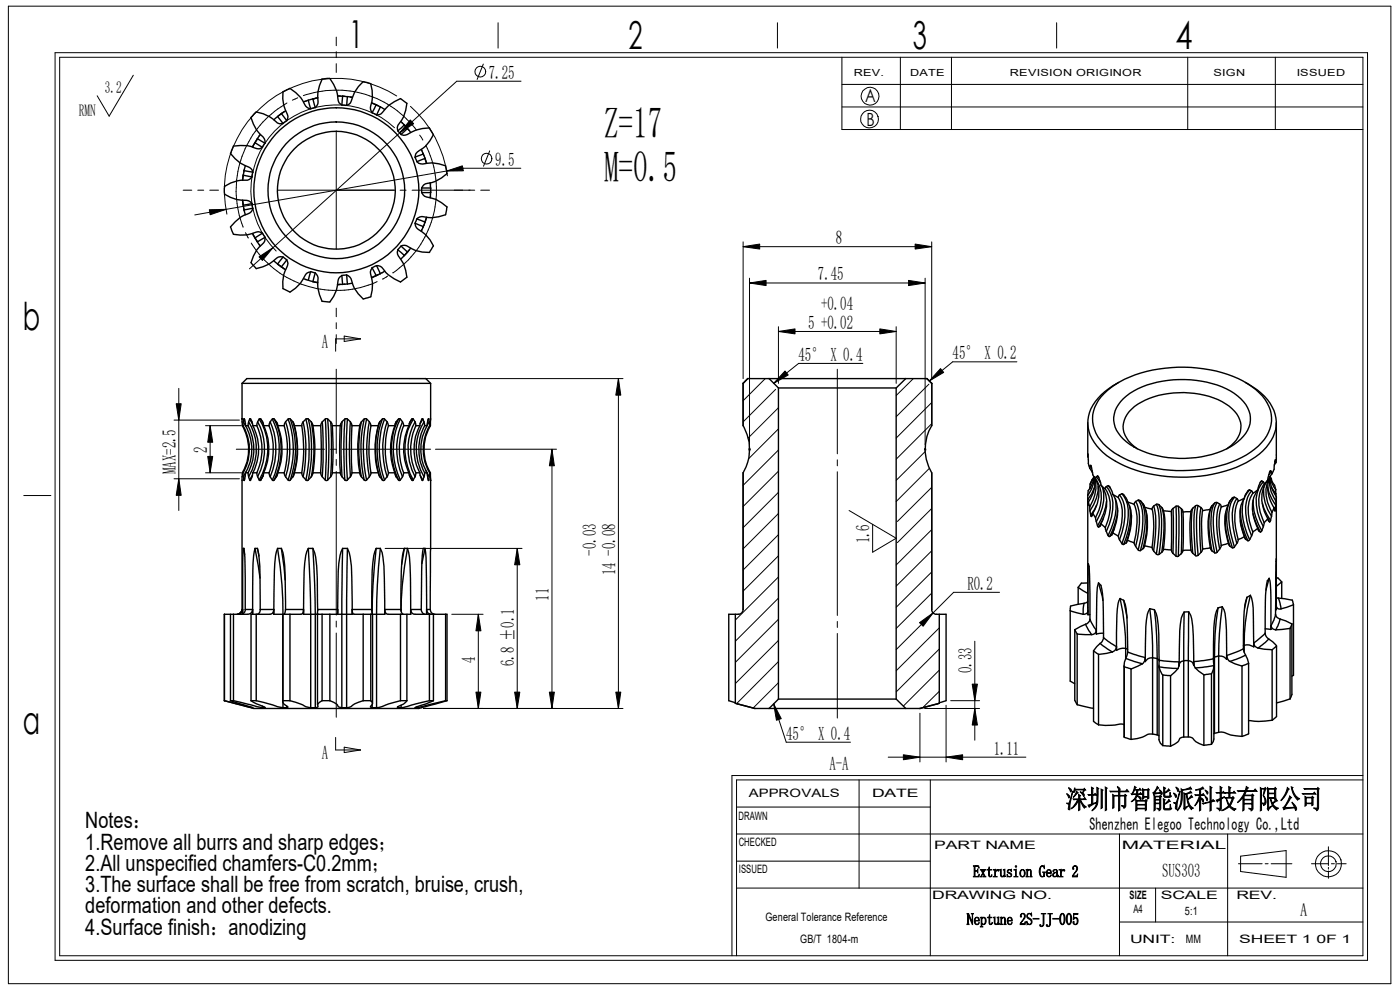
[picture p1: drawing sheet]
<svg xmlns="http://www.w3.org/2000/svg" width="297mm" height="210mm" viewBox="0 0 297 210" stroke-linecap="round" stroke-linejoin="round" font-family="sans-serif">
<g fill="none" stroke="#000" stroke-width=".21">
<path d="M1.8 1.3h293.3v207.4h-293.3zM11.7 11.2h278.4v192.5h-278.4zM12.7 12.1h276.4v190.6h-276.4zM28.3 16l-5.1 8.6-2.6-4.3M71.3 7.9v1.8M71.3 11v1.2M71.3 13.5v1.9M102.5 13.6l-1.3 3.2M105.7 4.8v5.4M110.5 17.2h-13.6l-44 39.8M164.9 4.8v5.4M178.6 17.9h110.5"/>
<path d="M178.6 12.1v15.4h110.5M191 12.1v15.4M201.8 12.1v15.4M224.2 4.8v5.4M252 12.1v15.4M270.6 12.1v15.4M60.9 21.8a21.4 21.4 0 0 0-9.3 26.3M63.2 20.7l-1.2 .6M64.3 20.3a21.3 21.3 0 0 1 24 7.3M71.3 27.9v25M83.7 27.1a18.1 18.1 0 0 0-25.4 .7 18.1 18.1 0 0 0 .3 25.5M84.2 20.4a23.7 23.7 0 0 0-26.4 .5 23.7 23.7 0 0 0-9.7 24.5"/>
<path d="M87 25.4l.8 .8-3 2zM87.1 22.6a23.7 23.7 0 0 1 7.8 14.7M89 28.7l.7 1M90.3 30.8a21.2 21.2 0 0 1-7 27.1M94.7 36.3l3.4-1.1 .2 1zM103.9 32l-1.3 3.3M110.5 35.7h-12.2l-57 9.9M178.6 22.7h110.5M38.9 40.3h1.8M42 40.3h1.2M44.4 44.5l3.6-.1-3.4 1.2zM44.5 40.3h1.9"/>
<path d="M51.6 48.1v.1M52.1 49.4l.6 1.1M53.3 51.6a21.1 21.1 0 0 0 26.7 8.1M54.9 54.5l3-2-2.2 2.7zM58.8 40.3h25.1M82.3 58.5l-1.1 .7M84.9 40.3h1.2M87.4 40.3h13.3M91.4 40.1v.5M102 40.3h1.8M157.6 52.3l3.6-.5v1zM157.6 52.3h40.1"/>
<path d="M157.6 51.3v29M159 59v35.3M192.7 59.5l3.6 .5-3.6 .6zM194.1 51.8l3.6 .5-3.6 .5zM196.3 59v35.3M197.7 51.3v29M71.3 65.4v1.8M71.3 68.5v1.2M71.3 71v1.9M71.3 78.3v17.9M73 71.3l3.5 .6-3.5 .5zM76.5 71.9h-5.3v2.6"/>
<path d="M159 60l3.5-.5v1.1zM159 60h37.3M165.1 70.3l3.6-.5v1zM165.1 70.3h25M165.1 69.3v12M166.5 78.7l.7 .8-3.1 1.8zM177.6 78.3v18M183 77.1h-13.6l-5.3 4.2M186.6 69.8l3.5 .5-3.5 .5zM190.1 69.3v12M199.5 78.2l.7 .8-3.1 1.8zM215.7 76.8h-13.6l-5 4"/>
<path d="M36.9 89.1h13.9M37.4 85.6h1l-.5 3.5zM37.9 82.4v25.9M43.6 90.3h7.5M44.1 96.8h1l-.5 3.5zM44.6 90.3l.5 3.5h-1zM44.6 90.3v10M50.1 95.3h18.7M51.6 89.1h.3M51.6 89l.3 .3M51.8 89v.3M51.9 89l-.3 .3"/>
<path d="M70.1 95.3h1.3M71.3 97.5v1.2M71.3 100v30.5M72.6 95.3h18.8M86.8 80.3h45.4M92.4 95.3h25.7M117.1 95.3l.5 3.5h-1.1zM117.1 95.3v55M131.2 80.3l.5 3.5h-1.1zM131.2 80.3v70M158.9 95.3h.3M158.9 95.2l.3 .3"/>
<path d="M159 95.2v.3M159.1 95.2l-.3 .3M162.3 80.3l-4.7 4.7M164.5 82.6l-6.9 6.9M165.1 86.5l-6.4 6.4M165.1 91l-6.3 6.3M165.1 95.5l-7.5 7.5M165.1 99.9l-7.5 7.5M177.6 97.5v1.3M193.8 80.3l-3.7 3.6M196.1 95.3h.3M196.1 95.2l.3 .3"/>
<path d="M196.3 95.2v.3M196.3 95.8l-6.2 6.1M196.4 95.2l-.3 .3M197.1 81.5l-7 6.9M197.1 99.4l-7 7M197.7 85.4l-7.6 7.5M197.7 89.9l-7.6 7.5M5 105.1h5.8M36.9 101.6h13.9M37.9 101.6l.5 3.5h-1zM43.6 100.3h7.5M51.6 101.6h.3"/>
<path d="M51.6 101.4l.3 .3M51.8 101.4v.3M51.9 101.4l-.3 .3M81.7 116.3h29M109.7 116.3l.6 3.5h-1.1zM109.7 116.3v34M165.1 117.9l-7.5 7.5M165.1 104.4l-7.5 7.5M165.1 108.9l-7.5 7.5M165.1 113.4l-7.5 7.5M177.6 100.1v30.5M180.1 108.3l10 5.9-5 2.9v-5.9"/>
<path d="M197.7 103.4l-7.3 7.2M197.7 107.9l-7.3 7.2M197.7 112.4l-7.6 7.4M197.7 116.8l-7.6 7.5M71.3 131.7v1.3M71.3 134.3v17.8M95.8 130.3h6.7M101.5 130.3l.5 3.5h-1zM101.5 130.3v20M165.1 122.4l-9.1 9.1M165.1 131.4l-9.1 9.1M165.1 126.9l-9.1 9.1"/>
<path d="M165.1 135.8l-9.1 9.2M177.6 131.8v1.3M177.6 134.4v17.9M195.1 132.1l2.9-2.1-2.2 2.8zM197.7 121.3l-7.6 7.5M197.7 125.8l-7.6 7.5M198 130l-7.9 7.8M198 130h.1M199.3 133.2l-9.2 9.1M199.3 137.7l-9.2 9.1M206.8 136v21M212 125.6h-9.7l-4.3 4.4"/>
<path d="M71.2 156.4v2.7h5.3M73 158.5l3.5 .6-3.5 .5zM89.8 150.3h42.4M101 146.8h1l-.5 3.5zM109.2 146.8h1.1l-.6 3.5zM116.5 146.8h1.1l-.5 3.5zM130.6 146.8h1.1l-.5 3.5zM164.1 149.3l1.6 3.1-1 .4zM164.1 149.3l2.7 8.1h13.6M165.1 140.3l-8.8 9M165.1 144.8l-5.3 5.4M195.2 151.3v10.3"/>
<path d="M196.1 150.3h11.7M199.3 142.2l-7.7 7.6M199.3 146.6l-3.6 3.5M200.7 149.6v12M201.7 148.6h6.1M206.2 145.1h1.1l-.5 3.5zM206.8 150.3l.5 3.5h-1.1zM156.3 171.2h41.1M156.3 176.9h132.8M182.2 165.4v23M188.4 160.6h29.2M191.6 160.1l3.6 .5-3.6 .6z"/>
<path d="M197.4 165.4v37.3M200.7 160.6l3.5-.5v1.1zM237.5 176.9v25.8M260.4 176.9v25.8M281.8 179.6v4M289.1 165.4h-132.8v37.3M289.1 164.5h-133.8v38.2M156.3 182.7h41.1M156.3 188.4h132.8M237.5 195.6h51.6M245.2 188.4v7.2M262.7 183.2h5.1"/>
<path d="M263.2 181.6l9.6-1.2v5.7l-9.6-1.2zM268.4 183.2h.6M269.7 183.2h4.4M278.2 183.2h3.6M281.8 184v.4M281.8 184.7v1.6M282.4 183.2h.7M283.7 183.2h1.9"/>
<circle cx="101.9" cy="15.2" r="1.14"/>
<circle cx="103.2" cy="33.7" r="1.14"/>
<circle cx="184.5" cy="25.3" r="1.89"/>
<circle cx="184.6" cy="20.4" r="1.88"/>
<circle cx="281.8" cy="183.2" r="1.68"/>
<circle cx="281.8" cy="183.2" r="2.78"/>
</g>
<g fill="none" stroke="#000" stroke-width=".3">
<path d="M68.3 16.8l1.7-.2a7.7 7.7 0 0 1 1.8 4.8l.1 .4 .6 .5M68.3 16.8a8.6 8.6 0 0 0-.9 5.2l-.5 .8M77 17.3l1.7 .5a8.1 8.1 0 0 1-.1 5l.4 1.1M77 17.3a8.6 8.6 0 0 0-2.7 4.5l-.8 .6M51.6 37.2l1.9 .3M51.6 37.2l-.1 1 .1-1M51.6 37.1v.1M51.7 36.4h.1M51.8 36.2l1.8 .3M51.8 36.2l-.2 1M51.9 35.9l-.1 .3M52 35.2l-.2 1"/>
<path d="M53.2 24.9l1.2-1.2a7.9 7.9 0 0 1 4.4 2.4l.5 .1h.7M53.3 25a7.4 7.4 0 0 0 2.5 4.1l.4 .8v.5l-1.6-1M53.5 37.5a1.48 1.48 0 0 1-1.6 .7 7 7 0 0 0-4.3 1.3v1.7a8.7 8.7 0 0 0 5.1 1.4l.8 .6-1.9 .3M53.6 36.5l-.1 1M54.1 30.3l1.6 .9M54.1 30.3l-.5 .9M54.6 29.4l-.5 .9M54.7 29.3l-1.1 1.8M55.1 28.7l-.1 .1M55.2 28.5l-.6 .9M55.7 31.2a1.37 1.37 0 0 1-1.7 .2 6.8 6.8 0 0 0-4.5-.4l-.6 1.6a8.6 8.6 0 0 0 4.3 3.1l.4 .8M56.2 30.4l-.5 .8"/>
<path d="M58.9 24.7l1.1 1.5M58.9 24.7l-.8 .7M59.7 24.1l-.8 .6M60.3 23.7l-1.4 1M60.6 23.5l-.9 .6M60.8 25.6l-.8 .6M64.9 21.4h.1M65.4 21.3l.5 1.8M65.4 21.3l-1 .3M65.9 23.1a1.61 1.61 0 0 1-1.3-1.1 6.7 6.7 0 0 0-3.1-3.2l-1.5 .7a8.8 8.8 0 0 0 1.1 5.2l-.3 .9-1.1-1.5M66.4 21l.5 1.8M66.4 21l-1 .3"/>
<path d="M66.9 22.8l-1 .3M67.4 20.7l-1 .3M72.2 20.4h-.6h1.1M72.5 22.3l1 .1M72.6 20.4h.6M72.7 20.4l-.2 1.9M72.7 20.4l1 .1M73.7 20.5l-.2 1.9M73.7 20.5l1 .2M74.3 20.6l.5 .1M78.8 21.8l1 .4M78.8 21.8l1.5 .6"/>
<path d="M79 23.9l.9 .4M79.8 22.2l-.8 1.7M79.8 22.2l.9 .5M80.6 22.6l.1 .1M80.7 22.7l-.8 1.7a1.98 1.98 0 0 0 1.9-1.3l.7-.7 2.5-1.5 1.3 1a7.5 7.5 0 0 1-1.9 4.7l-.1 .4 .1 .8M80.7 22.7l.9 .5M84.4 27.8l.7 .7M85 25.8l.8 .7M85.3 26.1h.1M85.6 26.4l1.1 1.2M85.8 26.5l-1.4 1.3M85.8 26.5l.6 .8"/>
<path d="M86.4 27.3l-1.3 1.2M86.4 27.3l.7 .8M88.1 33.4l.3 .9M88.4 34.3a1.97 1.97 0 0 0 2.3 .3l1-.1 1.4 .3 1.4 .4 .3 1.6a7.5 7.5 0 0 1-4.5 2.2l-.4 .2-.4 .7M89.4 31.7l.4 1M89.5 39.9v1M89.5 39.9h1.9M89.5 32h.1M89.7 32.5l.1 .1M89.8 32.7l-1.7 .7M89.8 32.7l.4 .9M89.8 32.7l.2 .4"/>
<path d="M90.1 33.4l.4 1.2M90.2 33.6l-1.8 .7M90.2 33.6l.3 1M91.1 27.1l.8 1.5a7.3 7.3 0 0 1-3.4 3.7l-.3 .3-.1 .8M91.1 27.1a9.3 9.3 0 0 0-5.1 1.6l-.9-.2M91.3 38.8l.1 1.1M91.3 38.8v.3M91.3 39.5h.1M91.4 39.9v1M91.4 39.9v.2M51.5 42.5l.1 1zM51.6 43.5l.2 1"/>
<path d="M51.7 44.2l.2 .6M51.8 44.5l.2 1.1M53.4 43.2l.2 1M53.6 49.5l.5 1M53.6 44.2a1.5 1.5 0 0 1-1.1 1.2 6.7 6.7 0 0 0-3.6 2.7l.6 1.6a8.3 8.3 0 0 0 5.3-.6l.9 .4M53.6 44.2l-1.8 .3M53.6 49.6l1 1.7M54.1 50.5l.5 .8M54.6 51.3l.6 .9M55 51.9l.1 .1M55.7 49.5l.5 .8M55.7 49.5l-1.6 1"/>
<path d="M56.2 50.3a1.48 1.48 0 0 1-.7 1.6 6.7 6.7 0 0 0-2.2 3.8l1.1 1.3a8.7 8.7 0 0 0 4.7-2.5h.9l-1.1 1.5M56.2 50.3l-1.6 1M58.1 55.3l.8 .7M58.9 56l.8 .6M58.9 56l1.4 1M59.7 56.6l.9 .6M60 54.5l.8 .6M60.8 55.1a1.43 1.43 0 0 1 0 1.7 6.8 6.8 0 0 0-.8 4.4l1.5 .7M60.8 55.1l-1.1 1.5M64.4 59.1l1 .3M64.9 59.3h.1M65.4 59.4l.5-1.7a1.86 1.86 0 0 0-1.6 1.6l-.6 .8-1 1-1.2 .9"/>
<path d="M65.4 59.4l1 .3M65.9 57.6l1 .3M66.3 59.7l1.1 .3M66.4 59.7l1 .2M66.9 57.9a1.54 1.54 0 0 1 .5 1.6 7.5 7.5 0 0 0 .9 4.4l1.7 .2a8.3 8.3 0 0 0 1.8-5l.7-.6M66.9 57.9l-.5 1.8M72.5 58.5l.2 1.8M73.5 58.3a1.6 1.6 0 0 1 1.1 1.3 6.6 6.6 0 0 0 2.4 3.8l1.7-.5a8.4 8.4 0 0 0-.1-5.2l.4-.9 .8 1.7M73.5 58.3l-1 .1M73.5 58.3l.2 1.9M79.9 56.3l-1 .5M79.9 56.3l.8 1.7"/>
<path d="M80.3 58.3l-1.5 .6 1-.4M80.7 58l-.9 .5M80.7 58l-.1 .1M81.1 57.8l-.1 .1M81.6 57.5l-.9 .5M84.4 53a1.88 1.88 0 0 0 .7 2.1l.5 .9 .7 2.8-1.3 1a8 8 0 0 1-4-3.1l-1.1-.4M84.4 53l1.4 1.2M85.1 52.2l-.7 .8M85.1 52.2l1.3 1.3M85.8 54.2l-.8 .7M86.4 53.5l-.6 .7M86.7 53.1l-1.1 1.3"/>
<path d="M87.1 52.7l-.7 .8M88.1 47.4a1.95 1.95 0 0 0 1.4 1.7l.8 .7 .9 1.1 .7 1.3-.8 1.4a7.4 7.4 0 0 1-4.9-1.5l-.4-.1-.7 .2M88.1 47.4l1.7 .6M88.4 46.4l-.3 1M88.4 46.4l1.8 .7M89.5 40.9a1.91 1.91 0 0 0 1.9 1.1l1.1 .3 2.3 1.6-.3 1.7a7.7 7.7 0 0 1-5 .3l-.4 .1-.7 .4M89.5 40.9h1.9M89.5 48.7v.1M89.8 48l-.4 1M89.8 48.1l-.1 .2M90 47.7l-.1 .1M90.2 47.1l.3-1-.4 1.2"/>
<path d="M90.2 47.1l-.4 .9M91.3 41.6v.4M91.3 41.2v.1M91.4 40.9l-.1 1M91.4 40.6v.3M72.2 60.3l-.6 .1M72.6 60.3h.1M72.7 60.3l-1.1 .1M73 60.3h.2M73.7 60.2l-1 .1M74.7 60.1l-1 .1M51.4 81.3l1-1h37.9l1.1 1"/>
<path d="M51.4 81.3h40M51.4 88.9v1.4M51.4 88.9h.1M51.4 81.3v7.5M51.4 90.3h.2M51.4 90.3a9.8 9.8 0 0 1 0 10M51.6 90.3a10 10 0 0 1 0 10M51.6 89.5v.8M51.6 89.5l.5 .8M51.7 88.9l.1-.1 .1 .2 .2 1.3M51.7 88.9l-.1 .6M51.7 88.9l.2 .3"/>
<path d="M52.1 90.3h.5M52.1 90.3a9.8 9.8 0 0 1 0 10M52.6 90.3a10.7 10.7 0 0 1 0 10M52.7 89.5l-.1 .8M52.7 89.5a11.1 11.1 0 0 1 0 11.6M53 88.9v-.1a1.46 1.46 0 0 1 .6 1.5M53 88.9l-.3 .6M53 88.9l.6 1M53.6 90.3h.9M53.6 90.3a10.7 10.7 0 0 1 0 10M54.5 90.3a11.7 11.7 0 0 1 0 10M54.7 89.5l-.2 .8"/>
<path d="M54.7 89.5a12.2 12.2 0 0 1 0 11.6M55 88.9h.3M55 88.9l-.3 .6M55 88.9a12.3 12.3 0 0 1 0 12.9M55.3 88.9l.4 .6 .2 .8M55.3 88.9l.6 1M55.9 90.3h1.2M55.9 90.3a11.7 11.7 0 0 1 0 10M57.1 90.3a14.3 14.3 0 0 1 0 10M57.3 89.5l-.2 .8M57.3 89.5a14.6 14.6 0 0 1 0 11.6M57.8 88.9h.4"/>
<path d="M57.8 88.9l-.5 .6M57.8 88.9a14.8 14.8 0 0 1 0 12.9M58.2 88.9l.4 .6M58.2 88.9a14.8 14.8 0 0 1 0 12.9M58.6 89.5l.3 .8M58.6 89.5l.3 .5M58.9 90.3h1.4M58.9 90.3a14.3 14.3 0 0 1 0 10M60.3 90.3a18.5 18.5 0 0 1 0 10M60.6 89.5l-.3 .8M60.6 89.5a19.1 19.1 0 0 1 0 11.6M61.1 88.9h.5"/>
<path d="M61.1 88.9l-.5 .6M61.1 88.9a19.7 19.7 0 0 1 0 12.9M61.6 88.9l.5 .6M61.6 88.9a19.7 19.7 0 0 1 0 12.9M62.1 89.5l.3 .8M62.1 89.5a19.1 19.1 0 0 1 0 11.6M62.4 90.3h1.6M62.4 90.3a18.5 18.5 0 0 1 0 10M64 90.3a29.3 29.3 0 0 1 0 10M64.3 89.5l-.3 .8M64.3 89.5a28.2 28.2 0 0 1 0 11.6M64.9 88.9h.5"/>
<path d="M64.9 88.9l-.6 .6M64.9 88.9a30.2 30.2 0 0 1 0 12.9M65.4 88.9l.6 .6M65.4 88.9a30.2 30.2 0 0 1 0 12.9M66 89.5a30.3 30.3 0 0 1 0 11.6M66 89.5l.4 .8M66.3 90.1v.1M66.4 90.3a29.3 29.3 0 0 1 0 10M66.4 90.3h1.6M68 90.3l.2 3.9-.2 6.1M68.4 89.5l-.4 .8M68.4 89.5a97.7 97.7 0 0 1 0 11.6"/>
<path d="M69 88.9h.5M69 88.9a95.6 95.6 0 0 1 0 12.9M69 88.9l-.6 .6M69.5 88.9a79.7 79.7 0 0 1 0 12.9M69.5 88.9l.6 .6M70.1 89.5a97.7 97.7 0 0 1 0 11.6M70.1 89.5l.4 .8M70.5 90.3a72.7 72.7 0 0 1 0 10M70.5 90.3h1.7M72.2 90.3l-.1 3.9 .1 6.1M72.6 89.5l-.4 .8M72.6 89.5a78.2 78.2 0 0 0 0 11.6"/>
<path d="M73.2 88.9h.5M73.2 88.9a95.6 95.6 0 0 0 0 12.9M73.2 88.9l-.6 .6M73.7 88.9a95.6 95.6 0 0 0 0 12.9M73.7 88.9l.6 .6M74.3 89.5a78.2 78.2 0 0 0 0 11.6M74.3 89.5l.4 .8M74.7 90.3l-.2 2.8 .2 7.2M74.7 90.3h1.6M76.3 90.3a29.3 29.3 0 0 0 0 10M76.4 90.1l-.1 .1M76.7 89.5l-.4 .8"/>
<path d="M76.7 89.5a30.3 30.3 0 0 0 0 11.6M77.3 88.9h.5M77.3 88.9l-.6 .6M77.3 88.9a30.2 30.2 0 0 0 0 12.9M77.8 88.9l.6 .6M77.8 88.9a30.2 30.2 0 0 0 0 12.9M78.4 89.5l.3 .8M78.4 89.5a30.3 30.3 0 0 0 0 11.6M78.7 90.3h1.6M78.7 90.3a29.3 29.3 0 0 0 0 10M80.3 90.3a18.5 18.5 0 0 0 0 10M80.6 89.5l-.3 .8"/>
<path d="M80.6 89.5a19.1 19.1 0 0 0 0 11.6M81.1 88.9h.5M81.1 88.9l-.5 .6M81.1 88.9a18.9 18.9 0 0 0 0 12.9M81.6 88.9l.5 .6M81.6 88.9a18.9 18.9 0 0 0 0 12.9M82.1 89.5l.3 .8M82.1 89.5a18.2 18.2 0 0 0 0 11.6M82.4 90.3h1.4M82.4 90.3a18.5 18.5 0 0 0 0 10M83.8 90.3a13.7 13.7 0 0 0 0 10M84 89.5l-.2 .8"/>
<path d="M84 89.5l-.2 .5M84.5 88.9h.4M84.5 88.9l-.5 .6M84.5 88.9a14.4 14.4 0 0 0 0 12.9M84.9 88.9l.5 .6M84.9 88.9a14.8 14.8 0 0 0 0 12.9M85.4 89.5l.2 .8M85.4 89.5a14.1 14.1 0 0 0 0 11.6M85.6 90.3h1.1M85.6 90.3a13.7 13.7 0 0 0 0 10M86.7 90.3a11.7 11.7 0 0 0 0 10M87.4 88.9h.3"/>
<path d="M87.4 88.9l-.6 .9-.1 .5M87.4 88.9l-.6 1M87.7 88.9l.4 .6M87.7 88.9a12.6 12.6 0 0 0 0 12.9M88.1 89.5l.1 .8M88.1 89.5a11.9 11.9 0 0 0 0 11.6M88.2 90.3h.9M88.2 90.3a11.7 11.7 0 0 0 0 10M89.1 90.3a10.7 10.7 0 0 0 0 10M89.7 88.9l.3 .6M89.7 88.9v-.1a1.78 1.78 0 0 0-.6 1.5M89.7 88.9l-.6 1"/>
<path d="M90 89.5l.1 .8M90 89.5a10.9 10.9 0 0 0 0 11.6M90.1 90.3h.5M90.1 90.3a10.7 10.7 0 0 0 0 10M90.3 99.7l.8 1.4M90.6 90.3a10 10 0 0 0 0 10M91 88.9l.1 .6M91 88.9l-.1-.1-.1 .4-.2 1.1M91 88.9l-.2 .3M91.1 89.5v.8M91.1 89.5l-.5 .8M91.1 90.3h.2"/>
<path d="M91.1 90.3a9.8 9.8 0 0 0 0 10M91.3 90.3a9.8 9.8 0 0 0 0 10M91.4 81.3l-.1 9M157.6 90.3a9.9 9.9 0 0 1 0 10M157.6 90.3h.1M157.6 81.3v9M157.6 81.3h.1M163.2 80.3h29M163.2 80.3h-4.6l-1 1M163.2 80.3l1.9 2M165.1 82.3h25M165.1 82.3v66"/>
<path d="M190.1 82.3v66M192.2 80.3h4.4l1.1 1M192.2 80.3l-2.1 2M197.7 90.3a9.8 9.8 0 0 0 0 10M197.7 90.3h.1M197.7 81.3v9M197.7 81.3h.1M230.8 96.4v-.1l.1 2 .3 1M230.8 96.6v.4M230.8 89.7v6.8M231.2 99.3l.6 1M231.2 98.8v.5"/>
<path d="M231.2 98.8l.4 .5M231.4 98.7l.4 2 .6 .9M231.4 98.7l-.2 .1M231.4 98.7v.1M234.2 83.5a22.3 22.3 0 0 1 14.3-5.5 26.6 26.6 0 0 1 17.1 4 8.3 8.3 0 0 1 4 8.2 10.9 10.9 0 0 1-6.2 6.8 29.9 29.9 0 0 1-26.1-.4 9.9 9.9 0 0 1-5.5-7 7.3 7.3 0 0 1 2.4-6.1zM237.3 81.1a12.5 12.5 0 0 0-6.2 6.4 7.5 7.5 0 0 0 2.2 7.8 22.3 22.3 0 0 0 13 5.6 30.2 30.2 0 0 0 19.1-3.4 10.1 10.1 0 0 0 5.3-7.2 9 9 0 0 0-4.8-8.2l-1.7-1M238.3 84.6a17.8 17.8 0 0 1 11.9-4.1 19.8 19.8 0 0 1 12.4 3.5 5.7 5.7 0 0 1 2.1 7.3 12.3 12.3 0 0 1-8.7 5.3 22 22 0 0 1-16.3-2.3 7 7 0 0 1-3.4-5.8 6.2 6.2 0 0 1 2-3.9zM241.3 95.2a5.8 5.8 0 0 1-3-5.4 7 7 0 0 1 4.7-4.9 19.3 19.3 0 0 1 17 .7 5.8 5.8 0 0 1 3.2 5.3 5.9 5.9 0 0 1-2.9 4.3M269.5 99.9l.2 .1M269.5 99.9l-.2 .3-.4 1.6M269.5 99.9l-.1 .1M270.5 97.8l-.2 1.7-.5 1"/>
<path d="M270.6 97.7l.1 .4M270.6 97.7v-.2l-.1 .3M270.6 97.7l-.1 .2M270.7 98.1l-.3 .5M270.8 89.7l-.1 8.4M51.4 100.3v29M51.4 100.3h.2M51.6 100.3v.8M51.6 101.1l.1 .7M51.6 116.3h.2l.1 1.9 .1 11.1M51.6 116.3l-.1 14M51.6 116.3l.3 1.3"/>
<path d="M51.9 101.5l-.2 .3M52.1 100.3l-.3 1.6-.1-.1M52.1 100.3h.5M52.2 100.1l-.6 1M52.6 100.3l.1 .8M52.7 101.1l.3 .7M53.6 100.8l-.6 1M53.6 100.3l-.3 1.2-.2 .4-.1-.1M53.6 100.3h.9M54.1 116.3h.5M54.1 116.3a17.3 17.3 0 0 0-.5 4.9v9.1v-1M54.1 116.3l1.1 6.3"/>
<path d="M54.5 100.3l.2 .8M54.6 116.3a24 24 0 0 1 .6 6.3v6.7M54.6 116.3l.3 1.6M54.7 101.1l.3 .7M55 101.8l.1 .1 .2-.1M55.3 101.8v.1M55.5 101.5l-.2 .3M55.7 101.1l-.4 .7M55.8 100.9l-.1 .2M55.8 100.8l-.3 .7M55.9 100.3l-.2 .8M55.9 100.3h1.2"/>
<path d="M57.1 100.3l.2 .8M57.3 101.1l.5 .7M57.8 101.8l.1 .1 .3-.1M58.6 101.1l-.4 .7M58.9 116.3h.8M58.9 116.3a12.6 12.6 0 0 0-.7 4.9l-.1 9.1M58.9 116.3a81.9 81.9 0 0 1 1.1 14M58.9 100.5l-.3 .6M58.9 100.3l-.3 .8M58.9 100.3h1.4M59.7 116.3a16 16 0 0 1 .8 6.3l.1 6.8M59.7 116.3l.8 6.7"/>
<path d="M60.3 100.3l.3 .8M60.6 101.1l.5 .7M61.1 101.8l.2 .1 .3-.1M62.1 101.1l-.5 .7M62.4 100.3l-.3 .8M62.4 100.3h1.6M64 100.3l.3 .8M64.3 101.1l.6 .7M64.9 101.8l.2 .1 .3-.1M65.4 116.3l.5 14M65.4 116.3a10.1 10.1 0 0 0-.9 4.9l-.1 9.1M65.4 116.3h1"/>
<path d="M66 101.1l-.6 .7M66.3 100.4v.1M66.4 116.3l.5 14M66.4 116.3l.4 1a41.8 41.8 0 0 1 .6 10.5v1.7M66.4 100.3h1.6M66.4 100.3l-.4 .8M68 100.3l.4 .8M68.4 101.1l.6 .7M69 101.8l.2 .1 .3-.1M70.1 101.1l-.6 .7M70.5 100.3l-.4 .8M70.5 100.3h1.7"/>
<path d="M72.2 100.3l.4 .8M72.6 101.1l.6 .7M72.7 116.3l-.2 14M72.7 116.3a10.7 10.7 0 0 0-.9 4.8l-.2 9.2M72.7 116.3h1M73.2 101.8l.2 .1 .3-.1M73.7 116.3l-.2 14M73.7 116.3a13.9 13.9 0 0 1 .9 6.3l.1 7.7M74.3 101.1l-.6 .7M74.7 100.3l-.4 .8M74.7 100.3h1.6M76.3 100.3l.4 .8"/>
<path d="M76.3 100.4l.1 .1M76.7 101.1l.6 .7M77.3 101.8l.2 .1 .3-.1M78.4 101.1l-.6 .7M78.7 100.3l-.3 .8M78.7 100.3h1.6M79.8 116.3a116.7 116.7 0 0 0-.8 14M79.8 116.3a11.2 11.2 0 0 0-.8 4.9l-.1 8.2M79.8 116.3h.9M80.3 100.3l.3 .8M80.6 101.1l.5 .7M80.7 116.3a14.5 14.5 0 0 1 .8 6.3l.1 7.7"/>
<path d="M80.7 116.3a128.3 128.3 0 0 0-.8 14M81.1 101.8l.2 .1 .3-.1M82.1 101.1l-.5 .7M82.4 100.3l-.3 .8M82.4 100.3h1.4M83.8 100.3l.2 .8M83.8 100.5l.2 .6M84 101.1l.5 .7M84.5 101.8l.2 .1 .2-.1M85.4 101.1l-.5 .7M85.6 100.3l-.2 .8M85.6 100.3h1.1"/>
<path d="M85.8 116.3h.6M85.8 116.3a14.5 14.5 0 0 0-.7 4.9l-.1 8.2M85.8 116.3l-.6 3.5M86.4 116.3a18.1 18.1 0 0 1 .7 6.3v7.7M86.4 116.3a70.1 70.1 0 0 0-1.3 13.4M86.7 100.3l.7 1.5M86.8 100.8l.4 .7M87.2 101.5l.1 .2M87.4 101.8l.1 .1 .2-.1M87.4 101.8v.1M88.1 101.1l-.4 .7M88.2 100.3l-.1 .8"/>
<path d="M88.2 100.3h.9M89.1 100.3l.4 1.5 .1 .1 .1-.1M89.1 100.8l.6 1M90 101.1l-.3 .7M90.1 100.3l-.1 .8M90.1 100.3h.5M90.2 116.3l.2 1.9 .1 12.1v-1M90.2 116.3h-.4l-.2 1.6-.2 11.4M90.2 116.3l-.7 3.2M90.6 100.3l.3 1.6 .1-.1M90.8 101.5l.2 .3M91.1 101.1l-.1 .7"/>
<path d="M91.1 100.3v.8M91.1 100.3h.2M91.3 100.3l.1 1.5M91.4 101.8v.1zM91.4 101.9l-.1 27.4M157.6 100.3h.1M157.6 100.3v29M197.7 100.3h.1M197.7 100.3v29M230.8 105.7v23.9M230.8 105.1v.9M230.8 106v.9"/>
<path d="M230.9 106.5l-.1 .7v-.3M230.9 106.5l.3 1M230.9 106.7l-.1 .2M231.2 107.5v.9M231.2 103.6v.1M231.2 108.4l.2 .9M231.3 102.7l-.1 .9M231.4 109.3l.1 .3M231.4 103.3l-.2 .3M231.8 109.2l-.3 .4M231.8 108.9v.4l-.3 .3M231.8 108.9l.6 .9"/>
<path d="M232.1 101.1l-.8 1.6M232.1 101.1l-.2 1.2-1.1 1.8v1M232.1 101.1a6.3 6.3 0 0 1-1.3 4M232.1 101.2l-.8 1.5M232.2 101.4a6.2 6.2 0 0 1-1.3 5.1M232.2 103.4l-.6 1.3-.8 1.3M232.2 101.5a7.7 7.7 0 0 1-1 6M232.4 109.8l.2 .9M232.4 101.6a7.4 7.4 0 0 1 0 8.2M232.5 101.7a6.9 6.9 0 0 1-.7 7.2M232.6 101.1l.9 1.3M232.6 101.1l-.2 .5"/>
<path d="M232.6 110.7l.2 .8M232.6 107.2l-1.2 2.1M232.8 101l.4 .5 .4 1.4M232.8 101l-.2 .1M232.8 111.5l.3 .3M232.8 101l.2 .2M233 103.2a8.6 8.6 0 0 1-1.8 5.2M233.4 111.6l-.3 .2M233.5 111.3l-.1 .3M233.6 102.9l.9 .8M233.6 111.1l-.2 .5M233.6 111.1l.9 .8"/>
<path d="M233.6 102.9a6.2 6.2 0 0 1 .8 6l-.8 2.2M233.9 103.4a8.9 8.9 0 0 1-1.3 7.3M234.1 109.9l-1 1.9M234.5 111.9l.2 .8M234.5 103.7a8.4 8.4 0 0 1 0 8.2M234.7 103.2l-.2 .5M234.7 112.7l.4 .9M234.7 103.2a6.6 6.6 0 0 1 1.1 6.4l-1.1 3.1M234.7 106.3a12.3 12.3 0 0 1-1.9 5.2M235.1 103a1.13 1.13 0 0 1 .7 1l.3 .9M235.1 103l-.4 .2M235.1 113.6l.3 .2"/>
<path d="M235.1 103l.5 .6M235.8 113.5l-.4 .3M236.1 104.9l1.1 .6M236.1 113l-.3 .5M236.1 113l1.1 .7M236.1 104.9a6.9 6.9 0 0 1 .7 5.8l-.7 2.3M236.3 112.3l-.5 1.2M236.6 105.8a11.8 11.8 0 0 1-1.5 7.8M237.1 108.3a15.4 15.4 0 0 1-1.7 5.5M237.2 113.7l.3 .8M237.2 105.5a8.3 8.3 0 0 1 .5 6.5l-.5 1.7M237.5 105l-.3 .5"/>
<path d="M237.5 114.5l.5 .8M237.5 105a7.3 7.3 0 0 1 .9 6.3l-.9 3.2M238 104.7a1.93 1.93 0 0 1 1.2 1.7M238 104.7l-.5 .3M238 115.3l.4 .2M238 104.7a5.9 5.9 0 0 1 1.4 4.7 18.9 18.9 0 0 1-1.4 5.9M238.9 115.2l-.5 .3M239.2 106.4l1.4 .6M239.2 114.6l-.3 .6M239.2 114.6l1.4 .5M239.2 106.4a6.5 6.5 0 0 1 .8 4.4l-.2 1.4-.6 2.4M239.6 107.3a14.4 14.4 0 0 1-1.2 8.2"/>
<path d="M240 109.3a17.7 17.7 0 0 1-1.1 5.9M240.6 115.1l.3 .8M240.6 107a13.4 13.4 0 0 1 0 8.1M240.9 106.4l-.3 .6M240.9 115.9l.6 .7M240.9 106.4a9.2 9.2 0 0 1 .7 6.2l-.7 3.3M241.5 106.1l.4 .1M241.5 106.1l-.6 .3M241.5 116.6l.4 .2M241.5 106.1a6.1 6.1 0 0 1 .9 4.5 24.7 24.7 0 0 1-.9 6M241.9 106.2l.6 .7M241.9 106.2a8.4 8.4 0 0 1 .9 6l-.9 4.6"/>
<path d="M242.5 106.9l.3 .7M242.5 116.4l-.6 .4M242.5 106.9l.2 .4M242.8 107.6l1.6 .4M242.8 115.8l-.3 .6M242.8 115.8l1.6 .3M242.8 107.6a13.3 13.3 0 0 1 0 8.2M243.1 108.2a18.2 18.2 0 0 1-.6 8.2M244.4 116.1l.3 .8M244.4 108a21.8 21.8 0 0 1 0 8.1M244.7 107.4l-.3 .6M244.7 116.9l.6 .6"/>
<path d="M244.7 107.4l.3 1.1 .2 1.9-.1 3.1-.4 3.4M245.3 107l.6 .1M245.3 107l-.6 .4M245.3 117.5l.3 .2 .3-.1M245.3 107a12.3 12.3 0 0 1 .5 5.9l-.5 4.6M245.9 107.1l.6 .6M245.9 107.1a19.7 19.7 0 0 1 .2 9l-.2 1.5M246.5 107.7l.3 .6M246.5 107.7l.3 1.1 .1 1.9-.1 3-.3 3.4M246.5 117.1l-.6 .5M246.8 108.3l1.7 .2M246.8 116.5l1.7 .2"/>
<path d="M246.8 108.3a22.5 22.5 0 0 1 0 8.2M246.8 116.5l-.3 .6M246.8 116.6h.1M248.5 108.5v8.2M248.5 116.7l.3 .7M248.8 107.9l-.3 .6M248.8 107.9v9.5M248.8 117.4l.7 .5M249.5 107.4h.5M249.5 107.4l-.7 .5M249.5 117.9l.5 .1M249.5 107.4v10.5"/>
<path d="M250 107.4l.6 .5M250 107.4l.1 2-.1 8.6M250.6 107.9l.3 .3 .1 .4M250.6 107.9v9.5M250.6 117.4l-.6 .6M251 108.6v8.2M251 116.8l-.4 .6M252.6 108.5l-1.6 .1M252.6 108.5a38.9 38.9 0 0 0 0 8.2M252.6 116.7l-1.6 .1M252.6 116.7l.4 .6M252.7 108.4h.1"/>
<path d="M253 107.8l-.4 .7M253 107.8a33.3 33.3 0 0 0 0 9.5M253 117.3l.6 .6M253.6 107.3l-.6 .5M253.6 107.3a31 31 0 0 0-.1 9l.1 1.6M254.2 107.3l.6 .4M254.2 107.3l-.3-.1-.3 .1M254.2 107.3a31 31 0 0 0-.2 8.9l.2 1.6M254.2 117.8l-.6 .1M254.8 107.7l.3 .6M254.8 117.2l-.6 .6M254.8 107.7a38.7 38.7 0 0 0 0 9.5"/>
<path d="M255.1 116.5l-.3 .7M255.1 108.3a29.9 29.9 0 0 0 0 8.2M256.8 108l-1.7 .3M256.8 116.2l-1.7 .3M256.8 116.2l.3 .6M256.8 108a18.1 18.1 0 0 0 0 8.2M256.8 116.3h.1M256.8 107.7h.1M257.1 107.3l-.3 .7M257.1 116.8l.6 .5M257.1 107.3a11.3 11.3 0 0 0-.5 6.2l.5 3.3M257.7 106.7l-.6 .6"/>
<path d="M257.7 106.7a10 10 0 0 0-.7 5.9l.7 4.7M258.2 106.6l.5 .3M258.2 106.6l-.5 .1M258.2 117.1l-.2 .2h-.3M258.2 106.6a10 10 0 0 0-.7 6l.7 4.5M258.7 106.9l.3 .2 .1 .4M258.7 116.5l-.5 .6M258.7 106.9a11.6 11.6 0 0 0-.5 6.2l.5 3.4M259.1 115.7l-.4 .8M259.1 107.5a16.6 16.6 0 0 0 0 8.2M260 108.8a15.1 15.1 0 0 0 .9 7M260.6 107.1l-1.5 .4"/>
<path d="M260.6 115.2l-1.5 .5M260.6 115.2l.3 .6M260.6 107.1a10.2 10.2 0 0 0-.2 7.6l.2 .5M260.9 115.8l.6 .4M261.5 105.6l-.8 1-.1 .5M261.5 105.6a7.3 7.3 0 0 0-1.2 6.1l.3 1.5 .9 3M261.9 105.5l.5 .2M261.9 105.5l-.4 .1M261.9 116l-.4 .2M261.9 105.5a7.3 7.3 0 0 0-1.1 6l1.1 4.5M262.4 105.7l.3 .6M262.4 115.3l-.5 .7"/>
<path d="M262.4 105.7a6.5 6.5 0 0 0-.9 4.7l.1 1.6 .8 3.3M262.7 114.5l-.3 .8M262.7 106.3a11.1 11.1 0 0 0 0 8.2M263.1 110.4l.1 .8 1 3.2M263.2 107.8a13.6 13.6 0 0 0 1.5 6.9M263.9 105.8a10.6 10.6 0 0 0 .6 7.3l.6 1.4M264 105.7l-1.3 .6M264 113.8l-1.3 .7M264 113.8l.2 .6M264 105.7a7.7 7.7 0 0 0-.6 6.5l.6 1.6M264.2 114.4l.5 .3M265.1 103.9l-1 1.5"/>
<path d="M265.1 103.9l.4 .2M265.1 103.9l-.4 .2-.5 .8-.2 .8M265.1 114.5l-.4 .2M265.5 104.1l.3 .5M265.5 113.7l-.4 .8M265.5 104.1a7.1 7.1 0 0 0-1 6.4l1 3.2M265.8 112.8l-.3 .9M265.8 104.6a7 7 0 0 0-.8 5.9l.8 2.3M265.8 109l.9 2.5 .7 1.4M265.9 106.1a11.2 11.2 0 0 0 1.8 6.5M266.8 103.9l-1 .7M266.8 112.1l-1 .7"/>
<path d="M266.8 112.1l.2 .5M266.8 103.9a6.9 6.9 0 0 0-.6 6.6l.6 1.6M266.9 112.2l.1 .4M267 112.6l.4 .3M267.7 102l.3 .2M267.7 102a3.1 3.1 0 0 0-.9 1.9M267.7 112.6l-.3 .3M267.7 102l-.4 .4M267.8 106.8l.3 1.1 1.4 2.5M268 102.2l.2 .5M268 111.7l-.3 .9M268 102.2a6.7 6.7 0 0 0-1.2 6.5l1.2 3"/>
<path d="M268.1 103.3a8.6 8.6 0 0 0 1.6 6.2M268.2 110.9l-.2 .8M268.2 102.7a6.5 6.5 0 0 0-.9 5.9l.9 2.3M268.9 103.3l.3 1.2 1.4 2.7M268.9 101.8l-.7 .9M268.9 110l-.7 .9M268.9 110l.1 .3 .3 .4M268.9 101.8a7.2 7.2 0 0 0 0 8.2M268.9 101.9h.1M269 110.1l.3 .6M269.3 101.3a6.8 6.8 0 0 0 1 6.4M269.4 101.1l1 1.8 .2 1"/>
<path d="M269.4 101.1a6.9 6.9 0 0 0 1.3 5.2M269.4 101.1a6.9 6.9 0 0 0 1.4 4.2M269.4 101.1l.2 .9 1 1.9M269.5 101.1l.2 .8M269.5 110.4l-.2 .3M269.7 100l.1 .5M269.7 109.5l-.2 .9M269.7 100l-.5 .7M269.8 103.4l.9 1.4M269.8 108.7l-.1 .8M269.8 100.5a7 7 0 0 0 0 8.2M270.2 107.6l.4 .5"/>
<path d="M270.3 107.7l-.5 1M270.3 107.7l.2 .7 .1-.3M270.6 107.2v.9M270.6 103.9l.1 .9M270.7 106.3l-.1 .9M270.7 104.8v.4M270.8 105.3l-.1 1M270.8 105.3v13.8M47.6 130.3h1.2M47.6 130.3v18.3M49.5 130.3h-.6v18.3M49.5 130.3v18.3"/>
<path d="M51.4 129.3l-.2 .5-.3 .3-.6 .2M51.4 129.3h.1M51.5 129.3a1 1 0 0 1-1 1M51.5 129.3v.9M52 129.3h1.6M52 129.3a.95 .95 0 0 1-.9 1M53.6 129.3a1 1 0 0 1-1 1h-3.1M54.4 130.3h-1.1v18.3M54.4 130.3v18.3M58.1 130.3h1.8M58.1 129.3h-2.9a.89 .89 0 0 1-.7 1M58.1 129.3a.93 .93 0 0 1-.8 1h-2.9"/>
<path d="M58.1 129.3v1M60 130.3v18.5M60 130.3h1.5M60 130.3v18.3M61.5 130.3v18.3M64.4 129.3v.3a.67 .67 0 0 1-.6 .7h-2.3M64.4 130.3h1.5M64.4 129.3h-3.8l-.4 1M64.4 129.3v1M65.9 130.3h1M65.9 130.3v19.8M66.9 130.3h.5"/>
<path d="M66.9 130.3v19.8M67.4 130v19.5M67.4 130.3h.1M67.4 130.3h.9M68.3 130.3h1.7M68.3 130.3v18.3M70 130.3v18.3M71.6 129.3l-.1 1h-1.5M71.6 130.3h.9M71.6 129.3h-4.2v1M71.6 129.3v1M72.5 130.3h1"/>
<path d="M72.5 130.3v19.8M73.5 130.3h1.2M73.5 130.3v19.8M74.7 129.3v.2a.67 .67 0 0 0 .4 .8h1.9M74.7 129.3h4.1l.2 1M74.7 129.3v1M77 130.3h1.7M77 130.3v18.3M78.7 130.3h.3M78.7 130.3v18.3M79 130.3h.9M79 130.3v19"/>
<path d="M79.9 130.3h1.7M79.9 130.3v19.8M81.6 129.3h3.4l.2 .6 .4 .4M81.6 129.3a.88 .88 0 0 0 .7 1h2.7M81.6 129.3v1M85 130.3h1.3v18.3M85 130.3v18.3M86.4 130.3h.7M87.1 129.3h2.3a1.03 1.03 0 0 0 .8 1M87.1 129.3a.94 .94 0 0 0 1 1h3M87.1 129.3v1M90.5 129.3h.8"/>
<path d="M90.5 129.3a.95 .95 0 0 0 1 1M91.1 130.3h.8v18.3M91.1 130.3v18.3M91.3 129.3a1 1 0 0 0 .9 1M92.1 130.3h2.4M94.5 130.3h.3v18.3M94.5 130.3v18.3M156 130.3h-1.4v18.3l1.4 .5M156 130.3v18.9M157.6 129.3h.1M157.6 129.3v.1a1.21 1.21 0 0 1-1.6 .9M197.7 129.3h.1"/>
<path d="M197.7 129.3v.2a1.22 1.22 0 0 0 1.6 .8v18.9M199.3 130.3h1.4v18.3l-1.4 .5M227 129.5l2.8 .8M227 129.5v15l1 .5M228 133.6l.5 .9M228 133.6v14.9l.5 1M228.5 134.5l3.1 .1M228.5 134.5v15M228.7 124.6l2.1 1.3M228.7 124.6v3.5M230 128l-.2 1.1v1.2M230 128l-2.9 .6-.1 .9"/>
<path d="M230.3 132.4l-2.3 1.2M230.3 132.4l1.3 2.2M230.8 127.6l-.8 .4M230.8 123.7h-1.4l-.7 .9M230.8 130.4l.1-10.8 .2 .5v1.9l.1 9.4M230.8 129.6a.78 .78 0 0 1-1 .7M230.8 130.4h.4M230.8 129.6v.8M231.2 131.4l1.4 2.3M231.2 131.4l-.3 .6-.6 .4M232 138l1 .8M232 138v15l1 .8"/>
<path d="M232.6 133.7a.91 .91 0 0 1-1 .9M232.6 133.7v.8M233 123.7a1.76 1.76 0 0 1 .8 1.4 58.6 58.6 0 0 1 .3 10.2M233 123.7a8.1 8.1 0 0 0-.3 3.4l-.1 7.4M233 123.7l1 3.7M233 138.8v15M233.4 136.5l-1.4 1.5M233.4 136.5l2.6 1.8M234.1 134.3l-1.5 .2M234.1 135.3l2.8 1.9M234.1 135.3l-.3 .7-.4 .5M236 138.3l-3 .5"/>
<path d="M236.9 137.2a1.21 1.21 0 0 1-.9 1.1M236.9 137.2v.8M237.6 127l.8 .3M237.6 127a6.6 6.6 0 0 0-.7 3.5v7.5M237.6 127a48 48 0 0 1 1.2 10.5M238.4 127.3a12.9 12.9 0 0 1 .7 5.5l.1 5.5M238.4 127.3l.7 3.8M238.8 137.5l.4 .3M238.8 137.5a2.66 2.66 0 0 0-1.9 .5M238.8 137.5v2.2M238.8 139.7l-.3 .7v1M238.8 139.7l3.6 1.1"/>
<path d="M243 139.5l-3.8-1.2-.4 1.4M243 139.5l-.1 .6-.5 .7M243 139.5v.8M243.9 129.1l1 .2M243.9 129.1a6.8 6.8 0 0 0-.8 3.8l-.1 7.4M243.9 129.1a70.6 70.6 0 0 1 .6 10.4M244.5 139.5a1.52 1.52 0 0 0-1.5 .8M244.5 139.5l1 .2M244.5 139.5v16.2M244.9 129.3a10.4 10.4 0 0 1 .9 5.3l.1 5.7M244.9 129.3l.5 5.5 .1 4.9M245.5 139.7l.4 .3"/>
<path d="M245.5 139.7v16.2M251.2 129.8l-.3 .6a19 19 0 0 0-.7 7.1l-.1 3.7M251.2 129.8l-.1 10.4M252.2 129.8l.4 .7a29.5 29.5 0 0 1 .6 8.6v2M252.2 129.8h-1M252.2 129.8l-.1 10.3M257.6 139.4l-.2 .2M257.6 139.4v16.2M258.4 128.9a8.5 8.5 0 0 0-.9 4.2l-.1 6.8M258.4 128.9a59.5 59.5 0 0 0-.8 10.5M258.5 139.1a1.74 1.74 0 0 1 1.7 .8M258.5 139.1l-.9 .3"/>
<path d="M258.5 139.1v16.2M259.3 128.7l.4 .7a29.4 29.4 0 0 1 .5 8.4v2.1M259.3 128.7l-.9 .2M259.3 128.7a74 74 0 0 0-.8 10.4M260.2 139l.1 .5 .6 .8M260.2 139v.9M263.9 136.9h-.1M263.9 136.9a2.49 2.49 0 0 1 2.1 .3M263.9 136.9v1.4M264.2 139l-.4-1.4-3.6 1.4M264.2 139l-3.3 1.3M264.2 139l.7 1.7"/>
<path d="M264.5 126.7a11.7 11.7 0 0 0-.6 4.4l-.1 6.6M264.5 126.7l-.5 2.3M265.3 126.3a10.2 10.2 0 0 1 .6 4.7l.1 6.2M265.3 126.3l-.8 .4M265.3 126.3a40.8 40.8 0 0 0-1.4 10.6M266 136.4a1.02 1.02 0 0 0 .9 1.1M266 136.4v.8M266.9 137.5l3 .3M268.4 133.4l1.2 .1M268.4 134.3l-2.4 2.1M268.4 134.3l.2 .6 .6 .7M269.2 135.6l-2.3 1.9"/>
<path d="M269.2 135.6l.8 .5 .8 .9M269.2 122.7a13.5 13.5 0 0 1 .4 4.6v6.2M269.2 122.7l-.1 .2a6.7 6.7 0 0 0-.6 3.3l-.1 8.2M269.2 122.7l-.6 2.5M269.6 132.7l.1 .2a.99 .99 0 0 0 .9 .7M269.6 132.7v.8M269.9 137.8v15M270.6 129.3h.2v-10.8l-.2 11.8M270.6 130.3l-.3 1.2-.7 1.2M270.6 130.3a1.15 1.15 0 0 0 1 1M270.8 128.5a.71 .71 0 0 0 .9 .7M270.8 126.8l.4 .1"/>
<path d="M270.8 122.6h.3l.8 .8M270.8 137l-.9 .8M270.8 137v15l-.9 .8M271.2 126.9l.5 2.3M271.2 126.9a5.6 5.6 0 0 1 3 .5l.2 .9M271.6 131.3l-.5 1.5-.5 .8M271.6 131.3l2.5 1M271.9 123.4l-1.1 1M271.9 123.4v3.5M273.7 133.3l-3.1 .3M273.7 133.3v15M274.1 132.3l-.4 1"/>
<path d="M274.1 132.3v15l-.4 1M274.4 128.3l-2.7 .9M274.4 128.3v15l-.3 .1M47.6 148.6h.1M47.6 148.6l6.2 1.7h35.1l.6-.2M47.6 148.6l5.9 1.5M48.9 148.6l4.7 1.5h-.1M48.9 148.6h.6M49.5 148.6l6.2 1.5M53.3 148.6l2.9 1.5M53.3 148.6h1.1M53.5 150v.1"/>
<path d="M54.4 148.6l5.6 1.5M55.7 150.1h.5M55.7 149.8v.3M56.2 150.1h.1M60 150.1h.8M60 148.6a1.3 1.3 0 0 0 1.1 1.3l-.3 .2M60 148.6h1.5M60 149v1.1M60.8 149.8v.3M61.5 148.6l2.3 .8 1.1 .5 1 .2M65.9 150.1h1M68.3 148.6h1.7"/>
<path d="M68.3 148.6l-.5 .4a.82 .82 0 0 0-.4 .9l-.5 .2M70 148.6l.8 .4a1.28 1.28 0 0 1 1 .9l.7 .2M72.5 150.1h1M77 148.6a5.8 5.8 0 0 0-2.7 1.3l-.8 .2M77 148.6h1.7M78.7 148.6l.3 .4a.83 .83 0 0 1-.4 .9l.4 .2M79 150.1h.9M79 149.4v.7M84.4 150.1h.7M84.4 149.9v.2M85 148.6l-5.1 1.5M85 148.6h1.3"/>
<path d="M85.1 149.6v.5M86.3 148.6a3.3 3.3 0 0 1-1.9 1.3l-.1 .1 .1 .1M88.4 149.9v.2M89.5 150.1h.1M91.1 148.6l-6 1.5M91.1 148.6h.8M91.9 148.6l-3.8 1.5h.3M94.5 148.6l-6.1 1.5M94.5 148.6h.3M94.8 148.6l-5.3 1.5M156 149.2l4.1 1.1M160.1 150.3h3.1"/>
<path d="M163.2 150.3h29M165.1 148.3h25M165.1 148.3l-1.9 2M190.1 148.3l2.1 2M192.2 150.3h3M195.2 150.3l4.1-1.1zM228.5 149.5l3.5 .7M238.5 153.7h-1.3a12.4 12.4 0 0 1-4.2 .1M238.5 141.2v15.1M238.5 141.4l1.4 .5M238.5 141.4v15l1.4 .4M239.9 141.9v14.9"/>
<path d="M242.4 140.8l-2.5 1.1M244.5 155.7h-.7l-.6 .3a6.3 6.3 0 0 1-3.3 .8M244.5 155.7l1 .2M245.5 155.9l.4 .2M245.9 141.5l.8 1.7M245.9 141.1v15.8l.3 .7 .5 .6M245.9 141.5l4 .3M246.7 143.2l1.6 .1M246.7 158.2l1.6 .1M246.7 143.2v15M248.3 143.3v15M249.9 141.8l-1.6 1.5"/>
<path d="M250.1 140.4l-4.2-.3v1.4M250.1 140.4l-.2 1.4M250.1 140.4v.8M251.1 140.2a.98 .98 0 0 0-1 1M251.1 156.3a1.01 1.01 0 0 0-1 .8l-.9 .8-.9 .4M251.1 140.2v16.1M252.1 140.1a1.08 1.08 0 0 1 1.1 1M252.1 140.1l-1 .1M252.1 156.3a1.77 1.77 0 0 1 1.6 1l1.7 .8M252.1 156.3h-1M252.1 140.1v16.2M253.2 140.3l4.2-.6 .1 1.5"/>
<path d="M253.2 140.3l.1 .9 .3 .5M253.2 140.3v.8M253.6 141.7l1.8 1.4M255.4 143.1v15M257 142.9l-1.6 .2M257 157.9l-1.6 .2M257 142.9v15M257.5 141.2l-.1 .7-.4 1M257.5 141.2v15.6l-.1 .5-.4 .6M257.5 141.2l-3.9 .5M257.6 155.6h-.1M258.5 155.3a3.8 3.8 0 0 1 2.6 .6l2.4 .3"/>
<path d="M258.5 155.3l-.9 .3M260.9 140.3l2.6 1M263.5 141.3v14.9M264.9 140.7l-1.4 .6M264.9 140.7v15l-1.4 .5M269.9 152.8a15 15 0 0 1-5 .1M273.7 148.3l-2.9 .8"/>
<circle cx="71.3" cy="40.4" r="17.5"/>
<circle cx="71.3" cy="40.4" r="12.5"/>
<circle cx="71.4" cy="40.4" r="14.5"/>
</g>
<g fill="#000">
<path d="M87 25.4l.8 .8-3 2zM94.7 36.3l3.4-1.1 .2 1zM44.4 44.5l3.6-.1-3.4 1.2zM54.9 54.5l3-2-2.2 2.7zM157.6 52.3l3.6-.5v1zM194.1 51.8l3.6 .5-3.6 .5zM159 60l3.5-.5v1.1zM165.1 70.3l3.6-.5v1zM186.6 69.8l3.5 .5-3.5 .5zM192.7 59.5l3.6 .5-3.6 .6zM37.4 85.6h1l-.5 3.5zM44.6 90.3l.5 3.5h-1z"/>
<path d="M117.1 95.3l.5 3.5h-1.1zM131.2 80.3l.5 3.5h-1.1zM166.5 78.7l.7 .8-3.1 1.8zM199.5 78.2l.7 .8-3.1 1.8zM37.9 101.6l.5 3.5h-1zM44.1 96.8h1l-.5 3.5zM109.7 116.3l.6 3.5h-1.1zM101.5 130.3l.5 3.5h-1zM195.1 132.1l2.9-2.1-2.2 2.8zM101 146.8h1l-.5 3.5zM109.2 146.8h1.1l-.6 3.5zM116.5 146.8h1.1l-.5 3.5z"/>
<path d="M130.6 146.8h1.1l-.5 3.5zM164.1 149.3l1.6 3.1-1 .4zM206.2 145.1h1.1l-.5 3.5zM206.8 150.3l.5 3.5h-1.1zM191.6 160.1l3.6 .5-3.6 .6zM200.7 160.6l3.5-.5v1.1z"/>
</g>
<g font-size="9.3">
<text x="128.1" y="29.3">Z=17</text>
<text x="128.1" y="38.6">M=0.5</text>
</g>
<g font-size="8.2">
<text x="74.1" y="10.2">1</text>
<text x="133.3" y="10.4">2</text>
<text x="193.7" y="10.5">3</text>
<text x="249.4" y="10.5">4</text>
<text x="4.8" y="70">b</text>
<text x="4.9" y="155.7">a</text>
</g>
<text font-size="5.6" x="226.1" y="171.4">深圳市智能派科技有限公司</text>
<g font-size="4.8">
<text x="18.1" y="175.7">Notes：</text>
<text x="18.1" y="180.2">1.Remove all burrs and sharp edges；</text>
<text x="18.1" y="184.7">2.All unspecified chamfers-C0.2mm；</text>
<text x="18.1" y="189.2">3.The surface shall be free from scratch, bruise, crush,</text>
<text x="18.1" y="193.8">deformation and other defects.</text>
<text x="18.1" y="198.3">4.Surface finish：anodizing</text>
</g>
<g font-size="4">
<text x="103.7" y="16.7">7.25</text>
<text x="105.1" y="35.1">9.5</text>
<text x="177.3" y="51.8">8</text>
<text x="173.5" y="59.5">7.45</text>
<text x="174.2" y="65.7">+0.04</text>
<text x="171.5" y="69.8">5 +0.02</text>
<text x="68.3" y="73.8">A</text>
<text x="169.4" y="76.5">45° X 0.4</text>
<text x="202.1" y="76.2">45° X 0.2</text>
<text x="37.3" y="100.5" transform="rotate(-90 37.3 100.5)">MAX=2.5</text>
<text x="43.9" y="96.1" transform="rotate(-90 43.9 96.1)">2</text>
<text x="126.4" y="117.9" transform="rotate(-90 126.4 117.9)">-0.03</text>
<text x="184.5" y="115.3" transform="rotate(-90 184.5 115.3)">1.6</text>
<text x="130.6" y="122" transform="rotate(-90 130.6 122)">14 -0.08</text>
<text x="205.2" y="125.1">R0.2</text>
<text x="116.5" y="127.4" transform="rotate(-90 116.5 127.4)">11</text>
<text x="100.8" y="140.6" transform="rotate(-90 100.8 140.6)">4</text>
<text x="109.1" y="141.3" transform="rotate(-90 109.1 141.3)">6.8 ±0.1</text>
<text x="206.2" y="142.8" transform="rotate(-90 206.2 142.8)">0.33</text>
<text x="68.3" y="161">A</text>
<text x="166.8" y="156.9">45° X 0.4</text>
<text x="210.8" y="160.1">1.11</text>
<text x="175.9" y="163.2">A-A</text>
<text x="246.5" y="186.1">SUS303</text>
</g>
<g font-size="3.9">
<text x="183.6" y="21.6">A</text>
<text x="183.8" y="26.6">B</text>
<text x="231.1" y="176">Shenzhen Elegoo Technology Co.,Ltd</text>
<text x="275.8" y="194.2">A</text>
</g>
<g font-size="3.5">
<text x="22.3" y="19.8">3.2</text>
<text x="16.7" y="24.6">RMN</text>
<text x="206.4" y="186.1">Extrusion Gear 2</text>
<text x="205.1" y="196.2">Neptune 2S-JJ-005</text>
</g>
<g font-size="2.5">
<text x="156.7" y="173.9">DRAWN</text>
<text x="158.8" y="169.2">APPROVALS</text>
<text x="185" y="169.2">DATE</text>
<text x="156.7" y="179.4">CHECKED</text>
<text x="156.8" y="185.1">ISSUED</text>
<text x="198.2" y="180.1">PART NAME</text>
<text x="238" y="180.1">MATERIAL</text>
<text x="197.7" y="190.7">DRAWING NO.</text>
<text x="239.6" y="190.7">SIZE</text>
<text x="246.3" y="190.7">SCALE</text>
<text x="262.3" y="190.7">REV.</text>
<text x="162.4" y="195.3">General Tolerance Reference</text>
<text x="240.5" y="193.8">A4</text>
<text x="251.4" y="194.2">5:1</text>
<text x="169.8" y="199.9">GB/T 1804-m</text>
<text x="239.7" y="199.9">UNIT:</text>
<text x="251.5" y="199.9">MM</text>
<text x="262.9" y="199.9">SHEET 1</text>
<text x="279.3" y="199.9">0F 1</text>
</g>
<g font-size="2.1">
<text x="181.1" y="16.1">REV.</text>
<text x="193.1" y="16.1">DATE</text>
<text x="214.2" y="16.1">REVISION ORIGINOR</text>
<text x="257.4" y="16.1">SIGN</text>
<text x="275.1" y="16.1">ISSUED</text>
</g>
</svg>
